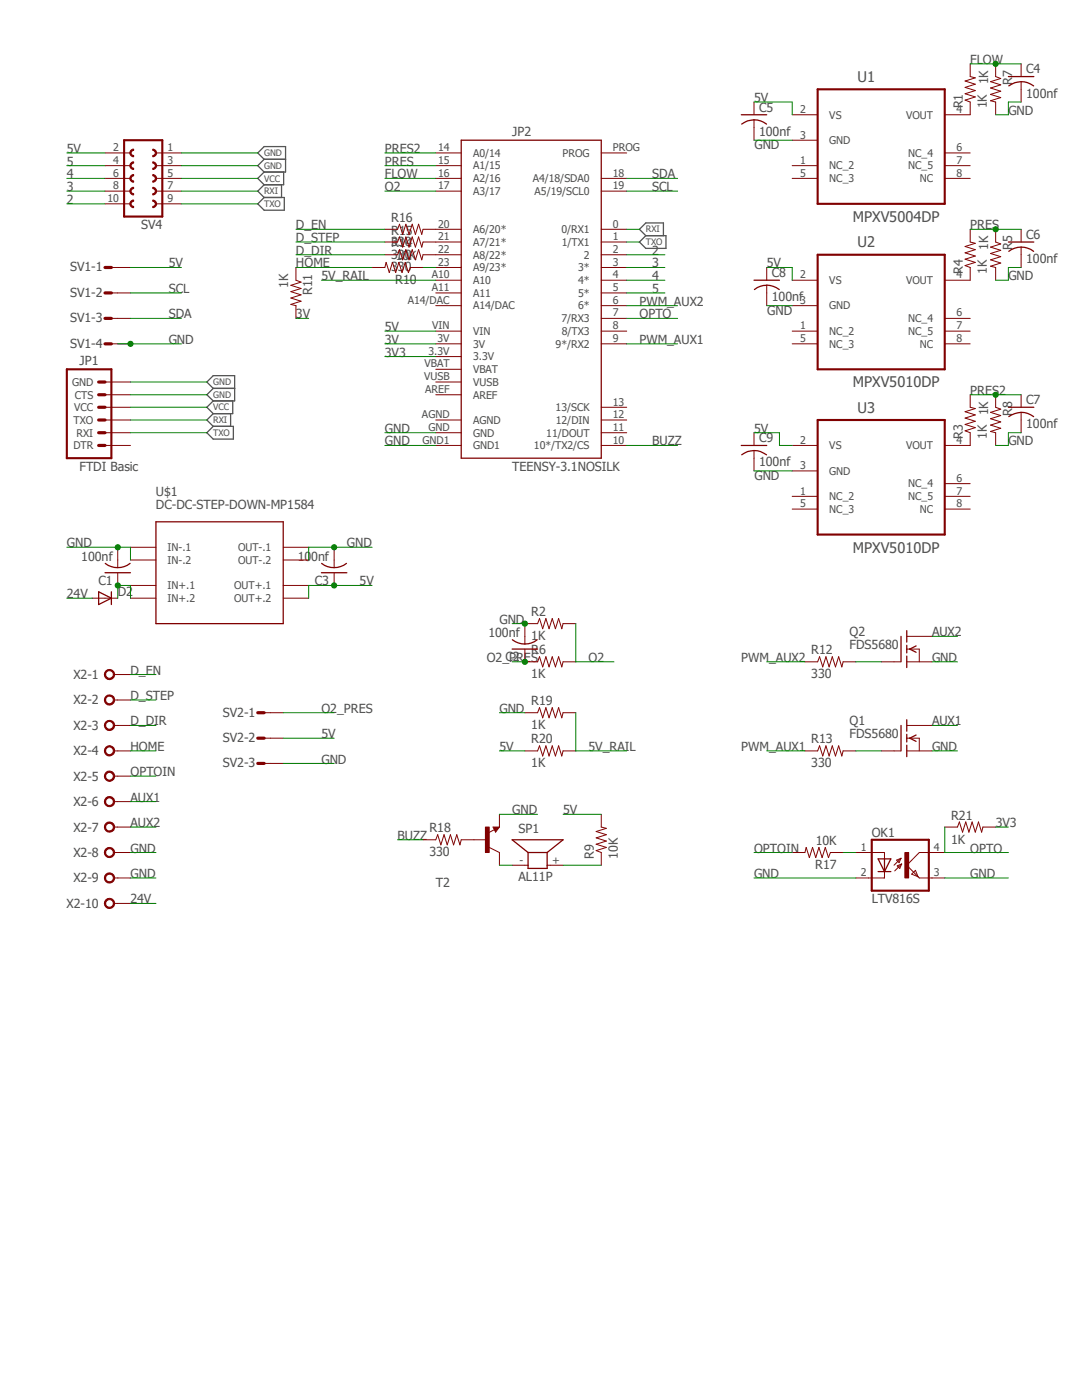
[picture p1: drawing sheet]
<svg xmlns="http://www.w3.org/2000/svg" width="216mm" height="279mm" viewBox="0 0 216 279" stroke-linecap="round" stroke-linejoin="round" font-family="sans-serif">
<path d="M12.5 8.4l199.3 173.8M211.8 8.4l-199.3 173.8" fill="none" stroke="#fff" stroke-width=".2"/>
<g fill="none" stroke="#505050" stroke-width=".25">
<path d="M52.7 31.8l-1.3 1.3 1.3 1.2M52.7 31.8h4.3M52.7 31.8l-1.3-1.3 1.3-1.2h4.3v5h-4.3M52.7 34.3l-1.3 1.3 1.3 1.3M52.7 36.9l-1.3 1.2 1.3 1.3M56.2 36.9v2.5M56.6 34.3v2.6h-3.9M51.4 40.7l1.3-1.3h4v2.6h-4zM127.6 48.3l1.3-1.3h4v2.6h-4zM128.9 47l-1.3-1.2 1.3-1.3h3.5v2.5M42.5 77.5l-1.2 1.3 1.2 1.2M42.5 77.5h4.3"/>
<path d="M42.5 77.5l-1.2-1.3 1.2-1.2h4.3v5h-4.3M41.3 86.4l1.2-1.3h4.1v2.5h-4.1zM42.5 80l-1.2 1.3 1.2 1.2M42.5 82.5l-1.2 1.3 1.2 1.3M46 82.5v2.6M46.4 80v2.5h-3.9"/>
</g>
<path d="M163.2 17.8h25.3v22.9h-25.3zM163.2 50.8h25.3v22.9h-25.3zM13.3 73.7h8.9v17.7h-8.9zM163.2 83.8h25.3v22.9h-25.3z" fill="none" stroke="#800000" stroke-width=".42"/>
<path d="M19.7 78.8h1.3M19.7 76.2h1.3M19.7 83.8h1.3M19.7 86.4h1.3M19.7 88.9h1.3M19.7 81.3h1.3" fill="none" stroke="#800000" stroke-width=".64"/>
<g fill="none" stroke="#800000" stroke-width=".2">
<path d="M193.6 12.7v2.6l1 .2-2 .7 2 .6-2 .6 2 .7-2 .6 2 .6-2 .7 1 .4v2.5h-5.1M198.7 12.7v2.6l1 .4-2 .6 2 .6-2 .7 2 .6-2 .6 2 .7-2 .6 1 .3v2.5M203.8 12.7v2.6M203.8 16.3v4.1M87 33.1h5M87 35.6h5M87 30.5h5M87 38.1h5M120 35.6h5.1M120 30.5h5.1M120 38.1h5.1M150.5 20.4v2.5"/>
<path d="M150.5 23.9v4.1M158.1 22.9h5.1M158.1 28h5.1M158.1 33.1h5.1M158.1 35.6h5.1M188.5 33.1h5.1M188.5 35.6h5.1M188.5 30.5h5.1M87 55.9h5M87 45.8h5M87 48.3h5M87 50.8h5"/>
<path d="M87 53.4h5M87 58.5h5M120 55.9h5.1M120 45.8h5.1M120 48.3h5.1M120 50.8h5.1M120 53.4h5.1M120 58.5h5.1M153 53.4v2.5M153 56.9v4.1M158.1 55.9h5.1M193.6 45.8v2.5l1 .3-2 .6 2 .6-2 .7 2 .6-2 .6 2 .7-2 .6 1 .4v2.5h-5.1"/>
<path d="M198.7 45.8v2.5l1 .4-2 .6 2 .7-2 .6 2 .6-2 .7 2 .6-2 .6 1 .3v2.5M203.8 45.8v2.5M203.8 49.3v4.1M21 78.8h5M21 76.2h5M87 78.8h5M87 76.2h5M87 61h5M87 66.1h5M87 68.6h5M87 71.2h5M87 73.7h5"/>
<path d="M120 61h5.1M120 66.1h5.1M120 68.6h5.1M120 63.5h5.1M158.1 61h5.1M158.1 66.1h5.1M158.1 68.6h5.1M188.5 66.1h5.1M188.5 68.6h5.1M188.5 63.5h5.1M193.6 78.8v2.5l1 .2-2 .7 2 .6-2 .6 2 .7-2 .6 2 .6-2 .7 1 .4v2.5h-5.1M198.7 78.8v2.5l1 .4-2 .6 2 .6-2 .7 2 .6-2 .6 2 .7-2 .6 1 .3v2.5"/>
<path d="M203.8 78.8v2.5M21 88.9h5M21 86.4h5M21 83.8h5M21 81.3h5M87 88.9h5M87 86.4h5M87 83.8h5M120 88.9h5.1M120 86.4h5.1M120 83.8h5.1M120 81.3h5.1"/>
<path d="M150.5 86.4v2.5M150.5 89.9v4.1M158.1 88.9h5.1M158.1 94h5.1M158.1 99.1h5.1M188.5 99.1h5.1M188.5 96.5h5.1M203.8 82.3v4.1M18.4 119.4h5.1M23.5 109.2v4.1M23.5 114.3v2.5M26 119.4h5.1"/>
<path d="M26 109.2h5.1M26 111.8h5.1M26 116.8h5.1M56.5 119.4h5.1M56.5 109.2h5.1M56.5 111.8h5.1M56.5 116.8h5.1M66.7 109.2v4.1M66.7 114.3v2.5M158.1 101.6h5.1M188.5 101.6h5.1M22.7 134.6h.8"/>
<path d="M102.2 172.7h3.2M109.2 172.7h3.2"/>
</g>
<g fill="none" stroke="#800000" stroke-width=".25">
<path d="M201.2 15.3h5.1M201.3 17.1a4 4 0 0 1 4.9 0M92 28h28v63.4h-28zM147.9 22.9h5.1M148 24.8a4 4 0 0 1 5 0M150.5 55.9h5M150.5 57.8a3.9 3.9 0 0 1 5 0M201.2 48.3h5.1M201.3 50.2a4 4 0 0 1 4.9 0M147.9 88.9h5.1M148 90.8a4 4 0 0 1 5 0M201.2 81.3h5.1"/>
<path d="M201.3 83.1a4 4 0 0 1 4.9 0M19.7 118.1l2.5 1.3-2.5 1.2zM21 114.3h5M21 112.4a4 4 0 0 0 5 0M22.2 118.1v2.5M31.1 104.1h25.4v20.4h-25.4zM64.1 114.3h5.1M64.2 112.4a4 4 0 0 0 4.9 0M105.4 170.1v3.2h3.8v-3.2M105.4 170.1h3.8M105.4 170.1l-3.2-2.5h10.2l-3.2 2.5"/>
</g>
<path d="M21.2 133.9a1.03 1.03 0 0 1 1.6 .2 1.03 1.03 0 0 1-.7 1.5 1.03 1.03 0 0 1-1.3-1h.3a.78 .78 0 0 1 1.1-.6 .78 .78 0 0 1 .2 1.2 .78 .78 0 0 1-1.3-.3v-.3h-.3z" fill-rule="evenodd" fill="#800000"/>
<path d="M21.2 133.9a1.03 1.03 0 0 1 1.6 .2 1.03 1.03 0 0 1-.7 1.5 1.03 1.03 0 0 1-1.3-1h.3a.78 .78 0 0 1 1.1-.6 .78 .78 0 0 1 .2 1.2 .78 .78 0 0 1-1.3-.3v-.3h-.3zM22.7 139.7h.8M23.5 134.6h2.5" fill="none" stroke="#800000" stroke-width=".2"/>
<path d="M21.2 138.9a1.03 1.03 0 0 1 1.6 .3 1.03 1.03 0 0 1-.7 1.5 1.03 1.03 0 0 1-1.3-1h.3a.78 .78 0 0 1 1.1-.7 .78 .78 0 0 1 .2 1.3 .78 .78 0 0 1-1.3-.3v-.3h-.3z" fill-rule="evenodd" fill="#800000"/>
<path d="M21.2 138.9a1.03 1.03 0 0 1 1.6 .3 1.03 1.03 0 0 1-.7 1.5 1.03 1.03 0 0 1-1.3-1h.3a.78 .78 0 0 1 1.1-.7 .78 .78 0 0 1 .2 1.3 .78 .78 0 0 1-1.3-.3v-.3h-.3zM23.5 139.7h2.5M22.7 144.8h.8" fill="none" stroke="#800000" stroke-width=".2"/>
<path d="M21.2 144a1.03 1.03 0 0 1 1.6 .3 1.03 1.03 0 0 1-.7 1.5 1.03 1.03 0 0 1-1.3-1h.3a.78 .78 0 0 1 1.1-.7 .78 .78 0 0 1 .2 1.3 .78 .78 0 0 1-1.3-.3v-.3h-.3z" fill-rule="evenodd" fill="#800000"/>
<path d="M21.2 144a1.03 1.03 0 0 1 1.6 .3 1.03 1.03 0 0 1-.7 1.5 1.03 1.03 0 0 1-1.3-1h.3a.78 .78 0 0 1 1.1-.7 .78 .78 0 0 1 .2 1.3 .78 .78 0 0 1-1.3-.3v-.3h-.3zM22.7 149.9h.8M23.5 144.8h2.5" fill="none" stroke="#800000" stroke-width=".2"/>
<path d="M21.2 149.1a1.03 1.03 0 0 1 1.6 .3 1.03 1.03 0 0 1-.7 1.5 1.03 1.03 0 0 1-1.3-1h.3a.78 .78 0 0 1 1.1-.7 .78 .78 0 0 1 .2 1.3 .78 .78 0 0 1-1.3-.3v-.3h-.3z" fill-rule="evenodd" fill="#800000"/>
<path d="M21.2 149.1a1.03 1.03 0 0 1 1.6 .3 1.03 1.03 0 0 1-.7 1.5 1.03 1.03 0 0 1-1.3-1h.3a.78 .78 0 0 1 1.1-.7 .78 .78 0 0 1 .2 1.3 .78 .78 0 0 1-1.3-.3v-.3h-.3zM22.7 154.9h.8M23.5 149.9h2.5" fill="none" stroke="#800000" stroke-width=".2"/>
<path d="M21.2 154.1a1.03 1.03 0 0 1 1.6 .3 1.03 1.03 0 0 1-.7 1.5 1.03 1.03 0 0 1-1.3-1h.3a.78 .78 0 0 1 1.1-.6 .78 .78 0 0 1 .2 1.3 .78 .78 0 0 1-1.3-.4v-.3h-.3z" fill-rule="evenodd" fill="#800000"/>
<path d="M21.2 154.1a1.03 1.03 0 0 1 1.6 .3 1.03 1.03 0 0 1-.7 1.5 1.03 1.03 0 0 1-1.3-1h.3a.78 .78 0 0 1 1.1-.6 .78 .78 0 0 1 .2 1.3 .78 .78 0 0 1-1.3-.4v-.3h-.3zM22.7 160h.8M23.5 154.9h2.5" fill="none" stroke="#800000" stroke-width=".2"/>
<path d="M21.2 159.2a1.03 1.03 0 0 1 1.6 .3 1.03 1.03 0 0 1-.7 1.5 1.03 1.03 0 0 1-1.3-1h.3a.78 .78 0 0 1 1.1-.6 .78 .78 0 0 1 .2 1.2 .78 .78 0 0 1-1.3-.3v-.3h-.3z" fill-rule="evenodd" fill="#800000"/>
<path d="M21.2 159.2a1.03 1.03 0 0 1 1.6 .3 1.03 1.03 0 0 1-.7 1.5 1.03 1.03 0 0 1-1.3-1h.3a.78 .78 0 0 1 1.1-.6 .78 .78 0 0 1 .2 1.2 .78 .78 0 0 1-1.3-.3v-.3h-.3zM23.5 160h2.5M22.7 165.1h.8" fill="none" stroke="#800000" stroke-width=".2"/>
<path d="M21.2 164.3a1.03 1.03 0 0 1 1.6 .3 1.03 1.03 0 0 1-.7 1.5 1.03 1.03 0 0 1-1.3-1h.3a.78 .78 0 0 1 1.1-.7 .78 .78 0 0 1 .2 1.3 .78 .78 0 0 1-1.3-.3v-.3h-.3z" fill-rule="evenodd" fill="#800000"/>
<path d="M21.2 164.3a1.03 1.03 0 0 1 1.6 .3 1.03 1.03 0 0 1-.7 1.5 1.03 1.03 0 0 1-1.3-1h.3a.78 .78 0 0 1 1.1-.7 .78 .78 0 0 1 .2 1.3 .78 .78 0 0 1-1.3-.3v-.3h-.3zM22.7 170.1h.8M23.5 165.1h2.5" fill="none" stroke="#800000" stroke-width=".2"/>
<path d="M21.2 169.4a1.03 1.03 0 0 1 1.6 .3 1.03 1.03 0 0 1-.7 1.4 1.03 1.03 0 0 1-1.3-1h.3a.78 .78 0 0 1 1.1-.6 .78 .78 0 0 1 .2 1.3 .78 .78 0 0 1-1.3-.3v-.4h-.3z" fill-rule="evenodd" fill="#800000"/>
<path d="M21.2 169.4a1.03 1.03 0 0 1 1.6 .3 1.03 1.03 0 0 1-.7 1.4 1.03 1.03 0 0 1-1.3-1h.3a.78 .78 0 0 1 1.1-.6 .78 .78 0 0 1 .2 1.3 .78 .78 0 0 1-1.3-.3v-.4h-.3zM22.7 175.2h.8M23.5 170.1h2.5" fill="none" stroke="#800000" stroke-width=".2"/>
<path d="M21.2 174.5a1.03 1.03 0 0 1 1.6 .2 1.03 1.03 0 0 1-.7 1.5 1.03 1.03 0 0 1-1.3-1h.3a.78 .78 0 0 1 1.1-.6 .78 .78 0 0 1 .2 1.3 .78 .78 0 0 1-1.3-.3v-.4h-.3z" fill-rule="evenodd" fill="#800000"/>
<path d="M21.2 174.5a1.03 1.03 0 0 1 1.6 .2 1.03 1.03 0 0 1-.7 1.5 1.03 1.03 0 0 1-1.3-1h.3a.78 .78 0 0 1 1.1-.6 .78 .78 0 0 1 .2 1.3 .78 .78 0 0 1-1.3-.3v-.4h-.3zM23.5 175.2h2.5M22.7 180.3h.8" fill="none" stroke="#800000" stroke-width=".2"/>
<path d="M21.2 179.5a1.03 1.03 0 0 1 1.6 .3 1.03 1.03 0 0 1-.7 1.5 1.03 1.03 0 0 1-1.3-1h.3a.78 .78 0 0 1 1.1-.6 .78 .78 0 0 1 .2 1.3 .78 .78 0 0 1-1.3-.4v-.3h-.3z" fill-rule="evenodd" fill="#800000"/>
<path d="M175.9 149.9h3.8M180.9 149.9h5.1M180.9 147.3h2.5v2.6M180.9 144.8h5.1M21.2 179.5a1.03 1.03 0 0 1 1.6 .3 1.03 1.03 0 0 1-.7 1.5 1.03 1.03 0 0 1-1.3-1h.3a.78 .78 0 0 1 1.1-.6 .78 .78 0 0 1 .2 1.3 .78 .78 0 0 1-1.3-.4v-.3h-.3zM97.6 169.1l2.1 1M98.4 165.1h1.3l-.8 1zM98.7 165.6l-1.2 .6M120 162.5v2.6l1 .2-2 .6 2 .7-2 .6 2 .7-2 .6 2 .6-2 .7 1 .3v2.6M23.5 180.3h2.5" fill="none" stroke="#800000" stroke-width=".2"/>
<path d="M179.8 144.8v5.1M180.9 143.6v2.3M180.9 146.6v1.5M180.9 148.7v2.3M182.8 146.7l-1.3 .6 1.3 .7M98.6 165.2h.8l-.5 .6-.3-.5h.4l-.1 .3" fill="none" stroke="#800000" stroke-width=".25"/>
<path d="M96.9 165.1h.7v5h-.7z" fill-rule="evenodd" fill="#800000"/>
<g fill="none" stroke="#800000" stroke-width=".2">
<path d="M22.2 53.4h3.8M22.2 58.5h3.8M59.1 53.4v2.5l1 .4-2.1 .6 2.1 .7-2.1 .6 2.1 .6-2.1 .7 2.1 .6-2.1 .6 1.1 .3v2.5M74.3 53.4h2.5l.2-1 .7 2 .6-2 .7 2 .6-2 .6 2 .7-2 .6 2 .4-1h2.5M76.8 50.8h2.5l.4-1 .6 2.1 .7-2.1 .6 2.1 .7-2.1 .6 2.1 .6-2.1 .7 2.1 .2-1.1h2.6M76.8 48.3h2.5l.4-1 .6 2 .7-2 .6 2 .7-2 .6 2 .6-2 .7 2 .2-1h2.6M76.8 45.8h2.5l.4-1.1 .6 2.1 .7-2.1 .6 2.1 .7-2.1 .6 2.1 .6-2.1 .7 2.1 .2-1h2.6M22.2 63.5h3.8M22.2 68.6h3.8M160.6 132.1h2.6l.3-1 .7 2 .6-2 .6 2 .7-2 .6 2 .6-2 .7 2 .2-1h2.6M175.9 132.1h3.8M180.9 132.1h5.1"/>
<path d="M180.9 129.5h2.5v2.6M180.9 127h5.1M160.6 149.9h2.6l.3-1.1 .7 2.1 .6-2.1 .6 2.1 .7-2.1 .6 2.1 .6-2.1 .7 2.1 .2-1h2.6M94.6 167.6h2.5M96.9 165.1h.7v5h-.7zM99.7 162.5v2.6M99.7 170.1v2.6M173.3 170.1h3.2v1.3M176.5 173.9v1.3h-3.2M178.9 171.7l.9-.4-.4 .9zM179 172.8l.9-.4-.4 .9zM179.8 171.3l-1.4 1.4"/>
<path d="M179.9 172.4l-1.4 1.4M181.9 174.5l.8-.8 .5 1.3zM183.2 175l.2 .2h2.6M186 170.1h-2.6l-2.5 2.6 2.3 2.3"/>
</g>
<path d="M179.8 127v5.1M180.9 125.9v2.2M180.9 128.8v1.5M180.9 130.9v2.3M182.8 128.9l-1.3 .6 1.3 .7M175.2 171.4h2.6l-1.3 2.5zM175.2 173.9h2.6M176.5 171.4v2.5" fill="none" stroke="#800000" stroke-width=".25"/>
<path d="M21 53.4h1.2M21 58.5h1.2M21 63.5h1.2M21 68.6h1.2" fill="none" stroke="#800000" stroke-width=".64"/>
<path d="M173.9 167.6h11.4v10.2h-11.4z" fill="none" stroke="#800000" stroke-width=".42"/>
<path d="M180.6 170.1h.7v5.1h-.7z" fill-rule="evenodd" fill="#800000"/>
<g fill="none" stroke="#800000" stroke-width=".2">
<path d="M104.7 129.5v2.6h2.6l.4-1 .6 2 .6-2 .7 2 .6-2 .6 2 .7-2 .6 2 .3-1h2.5M114.9 124.5h-2.5l-.3 1-.6-2.1-.7 2.1-.6-2.1-.6 2.1-.7-2.1-.6 2.1-.6-2.1-.4 1.1h-2.6v4M52.7 142.2h3.8M52.7 147.3h3.8M52.7 152.4h3.8M104.7 142.2h2.6l.4-1 .6 2.1 .6-2.1 .7 2.1 .6-2.1 .6 2.1 .7-2.1 .6 2.1 .3-1.1h2.5M104.7 149.9h2.6l.4-1.1 .6 2.1 .6-2.1 .7 2.1 .6-2.1 .6 2.1 .7-2.1 .6 2.1 .3-1h2.5M84.4 167.6h2.6l.3-1 .7 2 .6-2 .6 2 .7-2 .6 2 .6-2 .7 2 .2-1h2.6M158.1 170.1h2.5l.3-1 .6 2.1 .6-2.1 .7 2.1 .6-2.1 .6 2.1 .7-2.1 .6 2.1 .4-1.1h2.5M170.8 170.1h2.5M170.8 175.2h2.5M180.6 170.1h.7v5.1h-.7z"/>
<path d="M186 170.1h2.5M186 175.2h2.5M188.5 165.1h2.6l.3-1.1 .7 2.1 .6-2.1 .6 2.1 .7-2.1 .6 2.1 .6-2.1 .7 2.1 .2-1h2.6"/>
</g>
<path d="M51.4 142.2h1.3M51.4 147.3h1.3M51.4 152.4h1.3" fill="none" stroke="#800000" stroke-width=".64"/>
<path d="M102.2 129.5h5.1M102.2 127.7a4 4 0 0 0 5 0" fill="none" stroke="#800000" stroke-width=".25"/>
<path d="M24.8 28h7.6" fill="none" stroke="#800000" stroke-width=".42"/>
<path d="M30.5 34.8a.76 .76 0 0 1 .8 .8 .76 .76 0 0 1-.8 .8v-.3a.51 .51 0 0 0 .5-.5 .51 .51 0 0 0-.5-.5z" fill-rule="evenodd" fill="#800000"/>
<path d="M30.5 34.8a.76 .76 0 0 1 .8 .8 .76 .76 0 0 1-.8 .8v-.3a.51 .51 0 0 0 .5-.5 .51 .51 0 0 0-.5-.5z" fill="none" stroke="#800000" stroke-width=".2"/>
<path d="M30.5 32.3a.76 .76 0 0 1 .8 .8 .76 .76 0 0 1-.8 .7v-.2a.51 .51 0 0 0 .5-.5 .51 .51 0 0 0-.5-.5z" fill-rule="evenodd" fill="#800000"/>
<path d="M30.5 32.3a.76 .76 0 0 1 .8 .8 .76 .76 0 0 1-.8 .7v-.2a.51 .51 0 0 0 .5-.5 .51 .51 0 0 0-.5-.5z" fill="none" stroke="#800000" stroke-width=".2"/>
<path d="M30.5 29.8a.76 .76 0 0 1 .8 .7 .76 .76 0 0 1-.8 .8v-.3a.51 .51 0 0 0 .5-.5 .51 .51 0 0 0-.5-.5z" fill-rule="evenodd" fill="#800000"/>
<path d="M30.5 29.8a.76 .76 0 0 1 .8 .7 .76 .76 0 0 1-.8 .8v-.3a.51 .51 0 0 0 .5-.5 .51 .51 0 0 0-.5-.5z" fill="none" stroke="#800000" stroke-width=".2"/>
<path d="M26 35.2l.5-.4h.2v.3a.51 .51 0 0 0-.6 .5 .51 .51 0 0 0 .6 .5v.3a.76 .76 0 0 1-.7-1.2z" fill-rule="evenodd" fill="#800000"/>
<path d="M26 35.2l.5-.4h.2v.3a.51 .51 0 0 0-.6 .5 .51 .51 0 0 0 .6 .5v.3a.76 .76 0 0 1-.7-1.2z" fill="none" stroke="#800000" stroke-width=".2"/>
<path d="M26 32.6l.5-.3h.2v.3a.51 .51 0 0 0-.6 .5 .51 .51 0 0 0 .6 .5v.2a.76 .76 0 0 1-.7-1.2z" fill-rule="evenodd" fill="#800000"/>
<path d="M26 32.6l.5-.3h.2v.3a.51 .51 0 0 0-.6 .5 .51 .51 0 0 0 .6 .5v.2a.76 .76 0 0 1-.7-1.2z" fill="none" stroke="#800000" stroke-width=".2"/>
<path d="M26 30.1l.5-.3h.2v.2a.51 .51 0 0 0-.5 .5 .51 .51 0 0 0 .5 .5v.3a.76 .76 0 0 1-.7-1.2z" fill-rule="evenodd" fill="#800000"/>
<path d="M26 30.1l.5-.3h.2v.2a.51 .51 0 0 0-.5 .5 .51 .51 0 0 0 .5 .5v.3a.76 .76 0 0 1-.7-1.2z" fill="none" stroke="#800000" stroke-width=".2"/>
<path d="M24.8 28v15.2h7.6v-15.2" fill="none" stroke="#800000" stroke-width=".42"/>
<path d="M30.5 39.9a.76 .76 0 0 1 .8 .8 .76 .76 0 0 1-.8 .7v-.2a.51 .51 0 0 0 .5-.5 .51 .51 0 0 0-.5-.5z" fill-rule="evenodd" fill="#800000"/>
<path d="M30.5 39.9a.76 .76 0 0 1 .8 .8 .76 .76 0 0 1-.8 .7v-.2a.51 .51 0 0 0 .5-.5 .51 .51 0 0 0-.5-.5z" fill="none" stroke="#800000" stroke-width=".2"/>
<path d="M30.5 37.4a.76 .76 0 0 1 .8 .7 .76 .76 0 0 1-.8 .8v-.2a.51 .51 0 0 0 .5-.6 .51 .51 0 0 0-.5-.5z" fill-rule="evenodd" fill="#800000"/>
<path d="M30.5 37.4a.76 .76 0 0 1 .8 .7 .76 .76 0 0 1-.8 .8v-.2a.51 .51 0 0 0 .5-.6 .51 .51 0 0 0-.5-.5z" fill="none" stroke="#800000" stroke-width=".2"/>
<path d="M26 40.3l.5-.4h.2v.3a.51 .51 0 0 0-.6 .5 .51 .51 0 0 0 .6 .5v.2a.76 .76 0 0 1-.7-1.1z" fill-rule="evenodd" fill="#800000"/>
<path d="M26 40.3l.5-.4h.2v.3a.51 .51 0 0 0-.6 .5 .51 .51 0 0 0 .6 .5v.2a.76 .76 0 0 1-.7-1.1z" fill="none" stroke="#800000" stroke-width=".2"/>
<path d="M26 37.7l.5-.3h.2v.2a.51 .51 0 0 0-.6 .5 .51 .51 0 0 0 .6 .6v.2a.76 .76 0 0 1-.7-1.2z" fill-rule="evenodd" fill="#800000"/>
<path d="M21 30.5h5M21 33.1h5M21 35.6h5M21 38.1h5M26 37.7l.5-.3h.2v.2a.51 .51 0 0 0-.6 .5 .51 .51 0 0 0 .6 .6v.2a.76 .76 0 0 1-.7-1.2zM31.1 30.5h5.1M31.1 33.1h5.1M31.1 35.6h5.1M31.1 38.1h5.1M21 40.7h5M31.1 40.7h5.1" fill="none" stroke="#800000" stroke-width=".2"/>
<path d="M26 78.8h15.3M26 76.2h15.3M13.3 109.2h12.7v2.6" fill="none" stroke="#008000" stroke-width=".2"/>
<circle cx="23.5" cy="109.2" r=".51" fill="#008000"/>
<g fill="none" stroke="#008000" stroke-width=".2">
<path d="M74.3 109.2h-12.7v2.6"/>
<circle cx="23.5" cy="109.2" r=".51"/>
</g>
<circle cx="66.7" cy="109.2" r=".51" fill="#008000"/>
<g fill="none" stroke="#008000" stroke-width=".2">
<path d="M150.5 28h7.6M203.8 20.4h-2.6v2.5h-2.5M203.8 53.4h-2.6v2.5h-2.5M23.5 68.6h12.7M153 61h5.1M76.8 86.4h10.2M76.8 88.9h10.2M150.5 94h7.6M203.8 86.4h-2.6v2.5h-2.5M186 132.1h5.1M186 149.9h5.1M26 175.2h5.1"/>
<path d="M26 170.1h5.1M99.7 162.5h7.6"/>
<circle cx="66.7" cy="109.2" r=".51"/>
</g>
<circle cx="26" cy="68.6" r=".51" fill="#008000"/>
<g fill="none" stroke="#008000" stroke-width=".2">
<path d="M102.2 124.5h2.5M56.5 152.4h10.2M99.7 142.2h5M150.5 175.2h20.3M188.5 175.2h12.7"/>
<circle cx="26" cy="68.6" r=".51"/>
</g>
<circle cx="104.7" cy="124.5" r=".51" fill="#008000"/>
<g fill="none" stroke="#008000" stroke-width=".2">
<path d="M36.2 33.1h15.2M36.2 30.5h15.2M36.2 35.6h15.2M36.2 38.1h15.2M36.2 40.7h15.2M59.1 48.3h17.7M59.1 45.8h17.7M59.1 50.8h17.7M59.1 53.4h15.2M125.1 48.3h2.5M125.1 45.8h2.5M26 86.4h15.3"/>
<path d="M26 81.3h15.3M26 83.8h15.3M13.3 119.4h5.1M23.5 119.4v-2.6h2.5v2.6M26 134.6h5.1M26 139.7h5.1M26 144.8h5.1M26 149.9h5.1M26 160h5.1M186 144.8h5.1M26 180.3h5.1"/>
<circle cx="104.7" cy="124.5" r=".51"/>
</g>
<circle cx="23.5" cy="116.8" r=".51" fill="#008000"/>
<g fill="none" stroke="#008000" stroke-width=".2">
<path d="M74.3 116.8h-12.7v2.6"/>
<circle cx="23.5" cy="116.8" r=".51"/>
</g>
<circle cx="66.7" cy="116.8" r=".51" fill="#008000"/>
<g fill="none" stroke="#008000" stroke-width=".2">
<path d="M193.6 12.7h10.2M13.3 30.5h7.7M150.5 20.4h7.6v2.5M26 53.4h10.2M153 53.4h5.1v2.5M76.8 66.1h10.2M150.5 86.4h5v2.5h2.6M56.5 147.3h10.2M99.7 149.9h5M112.4 162.5h7.6"/>
<circle cx="66.7" cy="116.8" r=".51"/>
</g>
<circle cx="198.7" cy="12.7" r=".51" fill="#008000"/>
<g fill="none" stroke="#008000" stroke-width=".2">
<path d="M76.8 35.6h10.2M193.6 45.8h10.2"/>
<circle cx="198.7" cy="12.7" r=".51"/>
</g>
<circle cx="198.7" cy="45.8" r=".51" fill="#008000"/>
<g fill="none" stroke="#008000" stroke-width=".2">
<path d="M76.8 33.1h10.2M193.6 78.8h10.2"/>
<circle cx="198.7" cy="45.8" r=".51"/>
</g>
<circle cx="198.7" cy="78.8" r=".51" fill="#008000"/>
<g fill="none" stroke="#008000" stroke-width=".2">
<path d="M76.8 30.5h10.2M76.8 38.1h10.2M125.1 38.1h10.1M125.1 35.6h10.1M26 58.5h10.2M64.1 55.9h22.9M84.4 53.4h2.6M26 63.5h10.2M59.1 63.5h2.5M76.8 68.6h10.2M76.8 71.2h10.2M125.1 63.5h10.1"/>
<path d="M125.1 68.6h10.1M125.1 61h10.1M125.1 88.9h10.1M102.2 132.1h2.5M114.9 124.5v7.6h7.6M153 132.1h7.6M170.8 132.1h5.1M186 127h5.1M26 154.9h5.1M114.9 142.2v7.7h10.2M153 149.9h7.6M170.8 149.9h5.1"/>
<path d="M26 165.1h5.1M79.3 167.6h5.1M99.7 172.7h2.5M112.4 172.7h7.6M150.5 170.1h7.6M168.2 170.1h2.6M188.5 165.1v5h12.7M198.7 165.1h2.5"/>
<circle cx="198.7" cy="78.8" r=".51"/>
</g>
<circle cx="104.7" cy="132.1" r=".51" fill="#008000"/>
<g fill="none" stroke="#008000" stroke-width=".2">
<path d="M13.3 38.1h7.7M13.3 35.6h7.7M13.3 33.1h7.7M13.3 40.7h7.7M125.1 50.8h7.6M125.1 53.4h7.6M125.1 55.9h7.6M125.1 58.5h7.6M56.5 142.2h10.2"/>
<circle cx="104.7" cy="132.1" r=".51"/>
</g>
<g font-size="2.9" fill="#505050">
<text x="171.1" y="16.3">U1</text>
<text x="170.2" y="44.3">MPXV5004DP</text>
<text x="171.1" y="49.4">U2</text>
<text x="170.2" y="77.3">MPXV5010DP</text>
<text x="171.1" y="82.3">U3</text>
<text x="170.2" y="110.3">MPXV5010DP</text>
</g>
<g font-size="2.5" fill="#505050">
<text x="193.6" y="12.7">FLOW</text>
<text x="197.1" y="16.9" transform="rotate(-90 197.1 16.9)">1K</text>
<text x="202" y="16.9" transform="rotate(-90 202 16.9)">R7</text>
<text x="204.8" y="14.6">C4</text>
<text x="150.5" y="20.4">5V</text>
<text x="151.5" y="22.3">C5</text>
<text x="192.1" y="21.6" transform="rotate(-90 192.1 21.6)">R1</text>
<text x="196.9" y="21.6" transform="rotate(-90 196.9 21.6)">1K</text>
<text x="201.2" y="22.9">GND</text>
<text x="204.8" y="19.5">100nf</text>
<text x="102.2" y="27.2">JP2</text>
<text x="150.5" y="29.8">GND</text>
<text x="151.5" y="27.1">100nf</text>
<text x="13.3" y="30.5">5V</text>
<text x="13.3" y="35.6">4</text>
<text x="13.3" y="33.1">5</text>
<text x="76.8" y="35.6">FLOW</text>
<text x="76.8" y="33.1">PRES</text>
<text x="76.8" y="30.5">PRES2</text>
<text x="130.1" y="35.6">SDA</text>
<text x="13.3" y="40.7">2</text>
<text x="13.3" y="38.1">3</text>
<text x="76.8" y="38.1">O2</text>
<text x="130.1" y="38.1">SCL</text>
<text x="28.2" y="45.8">SV4</text>
<text x="59.1" y="45.8">D_EN</text>
<text x="78.1" y="46.8">R15</text>
<text x="78.1" y="44.3">R16</text>
<text x="193.6" y="45.8">PRES</text>
<text x="204.8" y="47.7">C6</text>
<text x="33.7" y="53.4">5V</text>
<text x="59.1" y="48.3">D_STEP</text>
<text x="59.1" y="50.8">D_DIR</text>
<text x="59.1" y="53.4">HOME</text>
<text x="78.1" y="51.6">330</text>
<text x="78.1" y="49.1">330</text>
<text x="78.1" y="49.4">R14</text>
<text x="79" y="51.9">10K</text>
<text x="130.1" y="50.8">2</text>
<text x="130.1" y="53.4">3</text>
<text x="153" y="53.4">5V</text>
<text x="197.1" y="49.9" transform="rotate(-90 197.1 49.9)">1K</text>
<text x="202" y="50" transform="rotate(-90 202 50)">R5</text>
<text x="204.8" y="52.5">100nf</text>
<text x="14" y="54.1">SV1-1</text>
<text x="14" y="59.2">SV1-2</text>
<text x="33.7" y="58.5">SCL</text>
<text x="57.5" y="57.5" transform="rotate(-90 57.5 57.5)">1K</text>
<text x="62.3" y="58.9" transform="rotate(-90 62.3 58.9)">R11</text>
<text x="64.1" y="55.9">5V_RAIL</text>
<text x="78.1" y="54.1">330</text>
<text x="78.9" y="56.6">R10</text>
<text x="130.1" y="55.9">4</text>
<text x="130.1" y="58.5">5</text>
<text x="154" y="55.3">C8</text>
<text x="192.1" y="54.7" transform="rotate(-90 192.1 54.7)">R4</text>
<text x="196.9" y="54.7" transform="rotate(-90 196.9 54.7)">1K</text>
<text x="201.2" y="55.9">GND</text>
<text x="14" y="64.3">SV1-3</text>
<text x="33.7" y="63.5">SDA</text>
<text x="59.1" y="63.5">3V</text>
<text x="127.6" y="63.5">OPTO</text>
<text x="127.6" y="61">PWM_AUX2</text>
<text x="153.1" y="62.8">GND</text>
<text x="154" y="60.1">100nf</text>
<text x="14" y="69.4">SV1-4</text>
<text x="33.7" y="68.6">GND</text>
<text x="76.8" y="66.1">5V</text>
<text x="76.8" y="68.6">3V</text>
<text x="76.8" y="71.2">3V3</text>
<text x="127.6" y="68.6">PWM_AUX1</text>
<text x="15.9" y="72.9">JP1</text>
<text x="193.6" y="78.8">PRES2</text>
<text x="197.1" y="82.9" transform="rotate(-90 197.1 82.9)">1K</text>
<text x="202" y="83" transform="rotate(-90 202 83)">R8</text>
<text x="204.8" y="80.7">C7</text>
<text x="76.8" y="86.4">GND</text>
<text x="76.8" y="88.9">GND</text>
<text x="130.1" y="88.9">BUZZ</text>
<text x="150.5" y="86.4">5V</text>
<text x="151.5" y="88.3">C9</text>
<text x="192.1" y="87.6" transform="rotate(-90 192.1 87.6)">R3</text>
<text x="196.9" y="87.6" transform="rotate(-90 196.9 87.6)">1K</text>
<text x="201.2" y="88.9">GND</text>
<text x="204.8" y="85.5">100nf</text>
<text x="15.9" y="94">FTDI Basic</text>
<text x="102.2" y="94">TEENSY-3.1NOSILK</text>
<text x="150.5" y="95.8">GND</text>
<text x="151.5" y="93.1">100nf</text>
<text x="31.1" y="101.6">DC-DC-STEP-DOWN-MP1584</text>
<text x="31.1" y="99.1">U$1</text>
<text x="13.3" y="109.2">GND</text>
<text x="16.2" y="111.9">100nf</text>
<text x="59.4" y="111.9">100nf</text>
<text x="69.2" y="109.2">GND</text>
<text x="13.3" y="119.4">24V</text>
<text x="19.6" y="116.7">C1</text>
<text x="23.5" y="118.9">D2</text>
<text x="62.8" y="116.7">C3</text>
<text x="71.8" y="116.8">5V</text>
<text x="99.7" y="124.5">GND</text>
<text x="106" y="123">R2</text>
<text x="97.5" y="127.1">100nf</text>
<text x="100.9" y="132">C2</text>
<text x="106" y="127.8">1K</text>
<text x="106" y="130.6">R6</text>
<text x="161.9" y="130.6">R12</text>
<text x="169.5" y="129.5">FDS5680</text>
<text x="169.5" y="127">Q2</text>
<text x="186" y="127">AUX2</text>
<text x="14.6" y="135.5">X2-1</text>
<text x="26" y="134.6">D_EN</text>
<text x="97.1" y="132.1">O2_PRES</text>
<text x="106" y="135.4">1K</text>
<text x="117.4" y="132.1">O2</text>
<text x="147.9" y="132.1">PWM_AUX2</text>
<text x="161.9" y="135.4">330</text>
<text x="186" y="132.1">GND</text>
<text x="14.6" y="140.6">X2-2</text>
<text x="26" y="139.7">D_STEP</text>
<text x="44.5" y="143">SV2-1</text>
<text x="64.1" y="142.2">O2_PRES</text>
<text x="99.7" y="142.2">GND</text>
<text x="106" y="140.7">R19</text>
<text x="14.6" y="145.7">X2-3</text>
<text x="26" y="144.8">D_DIR</text>
<text x="26" y="149.9">HOME</text>
<text x="44.5" y="148.1">SV2-2</text>
<text x="64.1" y="147.3">5V</text>
<text x="99.7" y="149.9">5V</text>
<text x="106" y="145.5">1K</text>
<text x="106" y="148.3">R20</text>
<text x="117.4" y="149.9">5V_RAIL</text>
<text x="147.9" y="149.9">PWM_AUX1</text>
<text x="161.9" y="148.3">R13</text>
<text x="169.5" y="147.3">FDS5680</text>
<text x="169.5" y="144.8">Q1</text>
<text x="186" y="149.9">GND</text>
<text x="186" y="144.8">AUX1</text>
<text x="14.6" y="150.8">X2-4</text>
<text x="14.6" y="155.8">X2-5</text>
<text x="26" y="154.9">OPTOIN</text>
<text x="44.5" y="153.2">SV2-3</text>
<text x="64.1" y="152.4">GND</text>
<text x="106" y="153.2">1K</text>
<text x="161.9" y="153.2">330</text>
<text x="14.6" y="160.9">X2-6</text>
<text x="26" y="160">AUX1</text>
<text x="14.6" y="165.9">X2-7</text>
<text x="26" y="165.1">AUX2</text>
<text x="79.3" y="167.6">BUZZ</text>
<text x="85.7" y="166.1">R18</text>
<text x="102.2" y="162.5">GND</text>
<text x="103.5" y="166.3">SP1</text>
<text x="112.4" y="162.5">5V</text>
<text x="174" y="167">OK1</text>
<text x="189.8" y="163.6">R21</text>
<text x="198.7" y="165.1">3V3</text>
<text x="14.6" y="171">X2-8</text>
<text x="26" y="170.1">GND</text>
<text x="85.7" y="170.9">330</text>
<text x="118.5" y="171.4" transform="rotate(-90 118.5 171.4)">R9</text>
<text x="123.3" y="171.4" transform="rotate(-90 123.3 171.4)">10K</text>
<text x="150.5" y="170.1">OPTOIN</text>
<text x="162.7" y="173.4">R17</text>
<text x="162.8" y="168.6">10K</text>
<text x="189.8" y="168.4">1K</text>
<text x="193.6" y="170.1">OPTO</text>
<text x="14.6" y="176.1">X2-9</text>
<text x="26" y="175.2">GND</text>
<text x="87" y="177">T2</text>
<text x="103.5" y="175.9">AL11P</text>
<text x="150.5" y="175.2">GND</text>
<text x="193.6" y="175.2">GND</text>
<text x="13.3" y="181.2">X2-10</text>
<text x="26" y="180.3">24V</text>
<text x="174" y="180.3">LTV816S</text>
</g>
<g font-size="2.1" fill="#505050">
<text x="159.7" y="22.6">2</text>
<text x="165.5" y="23.7">VS</text>
<text x="180.8" y="23.7">VOUT</text>
<text x="190.9" y="22.6">4</text>
<text x="159.7" y="27.6">3</text>
<text x="165.5" y="28.7">GND</text>
<text x="22.6" y="30.2">2</text>
<text x="22.6" y="32.7">4</text>
<text x="22.6" y="35.3">6</text>
<text x="33.4" y="30.2">1</text>
<text x="33.4" y="32.7">3</text>
<text x="33.4" y="35.3">5</text>
<text x="87.4" y="30.2">14</text>
<text x="87.4" y="32.7">15</text>
<text x="87.4" y="35.3">16</text>
<text x="94.4" y="31.3">A0/14</text>
<text x="94.4" y="33.8">A1/15</text>
<text x="112.3" y="31.3">PROG</text>
<text x="122.3" y="35.3">18</text>
<text x="122.3" y="30.2">PROG</text>
<text x="159.7" y="32.7">1</text>
<text x="159.7" y="35.3">5</text>
<text x="165.5" y="33.8">NC_2</text>
<text x="181.2" y="31.3">NC_4</text>
<text x="181.2" y="33.8">NC_5</text>
<text x="190.9" y="30.2">6</text>
<text x="190.9" y="32.7">7</text>
<text x="190.9" y="35.3">8</text>
<text x="21.4" y="40.3">10</text>
<text x="22.6" y="37.8">8</text>
<text x="33.4" y="37.8">7</text>
<text x="33.4" y="40.3">9</text>
<text x="87.4" y="37.8">17</text>
<text x="94.4" y="36.4">A2/16</text>
<text x="94.4" y="38.9">A3/17</text>
<text x="106.3" y="36.4">A4/18/SDA0</text>
<text x="106.7" y="38.9">A5/19/SCL0</text>
<text x="122.3" y="37.8">19</text>
<text x="165.5" y="36.4">NC_3</text>
<text x="183.5" y="36.4">NC</text>
<text x="87.4" y="45.4">20</text>
<text x="87.4" y="48">21</text>
<text x="94.4" y="46.5">A6/20*</text>
<text x="112" y="46.5">0/RX1</text>
<text x="122.3" y="45.4">0</text>
<text x="122.3" y="48">1</text>
<text x="87.4" y="50.5">22</text>
<text x="87.4" y="53">23</text>
<text x="94.4" y="49.1">A7/21*</text>
<text x="94.4" y="51.6">A8/22*</text>
<text x="112.1" y="49.1">1/TX1</text>
<text x="116.5" y="51.6">2</text>
<text x="122.3" y="50.5">2</text>
<text x="122.3" y="53">3</text>
<text x="86.1" y="55.5">A10</text>
<text x="86.1" y="58.1">A11</text>
<text x="94.4" y="54.1">A9/23*</text>
<text x="94.4" y="56.7">A10</text>
<text x="94.4" y="59.2">A11</text>
<text x="115.4" y="54.1">3*</text>
<text x="115.4" y="56.7">4*</text>
<text x="115.4" y="59.2">5*</text>
<text x="122.3" y="55.5">4</text>
<text x="122.3" y="58.1">5</text>
<text x="159.7" y="55.5">2</text>
<text x="165.5" y="56.7">VS</text>
<text x="180.8" y="56.7">VOUT</text>
<text x="190.9" y="55.5">4</text>
<text x="81.4" y="60.6">A14/DAC</text>
<text x="86.2" y="65.7">VIN</text>
<text x="94.4" y="61.8">A14/DAC</text>
<text x="112" y="64.3">7/RX3</text>
<text x="115.4" y="61.8">6*</text>
<text x="122.3" y="60.6">6</text>
<text x="122.3" y="63.2">7</text>
<text x="122.3" y="65.7">8</text>
<text x="159.7" y="60.6">3</text>
<text x="159.7" y="65.7">1</text>
<text x="165.5" y="61.8">GND</text>
<text x="181.2" y="64.3">NC_4</text>
<text x="190.9" y="63.2">6</text>
<text x="190.9" y="65.7">7</text>
<text x="85.5" y="70.8">3.3V</text>
<text x="87.3" y="68.2">3V</text>
<text x="94.4" y="71.9">3.3V</text>
<text x="94.4" y="69.4">3V</text>
<text x="94.4" y="66.8">VIN</text>
<text x="110.9" y="69.4">9*/RX2</text>
<text x="112.1" y="66.8">8/TX3</text>
<text x="122.3" y="68.2">9</text>
<text x="159.7" y="68.2">5</text>
<text x="165.5" y="66.8">NC_2</text>
<text x="165.5" y="69.4">NC_3</text>
<text x="181.2" y="66.8">NC_5</text>
<text x="183.5" y="69.4">NC</text>
<text x="190.9" y="68.2">8</text>
<text x="14.4" y="77">GND</text>
<text x="84.6" y="75.9">VUSB</text>
<text x="84.7" y="73.3">VBAT</text>
<text x="94.4" y="74.5">VBAT</text>
<text x="94.4" y="77">VUSB</text>
<text x="14.8" y="82.1">VCC</text>
<text x="14.9" y="79.5">CTS</text>
<text x="84.2" y="83.5">AGND</text>
<text x="84.8" y="78.4">AREF</text>
<text x="94.4" y="79.5">AREF</text>
<text x="110.9" y="82.1">13/SCK</text>
<text x="122.3" y="83.5">12</text>
<text x="122.3" y="80.9">13</text>
<text x="14.6" y="89.7">DTR</text>
<text x="14.7" y="84.6">TXO</text>
<text x="15.3" y="87.1">RXI</text>
<text x="84.3" y="88.6">GND1</text>
<text x="85.5" y="86">GND</text>
<text x="94.4" y="84.6">AGND</text>
<text x="94.4" y="87.1">GND</text>
<text x="94.4" y="89.7">GND1</text>
<text x="106.6" y="89.7">10*/TX2/CS</text>
<text x="109" y="87.1">11/DOUT</text>
<text x="110.9" y="84.6">12/DIN</text>
<text x="122.3" y="88.6">10</text>
<text x="122.3" y="86">11</text>
<text x="159.7" y="88.6">2</text>
<text x="165.5" y="89.7">VS</text>
<text x="180.8" y="89.7">VOUT</text>
<text x="190.9" y="88.6">4</text>
<text x="159.7" y="93.6">3</text>
<text x="165.5" y="94.7">GND</text>
<text x="159.7" y="98.7">1</text>
<text x="159.7" y="101.3">5</text>
<text x="165.5" y="99.8">NC_2</text>
<text x="181.2" y="97.3">NC_4</text>
<text x="181.2" y="99.8">NC_5</text>
<text x="190.9" y="96.2">6</text>
<text x="190.9" y="98.7">7</text>
<text x="190.9" y="101.3">8</text>
<text x="165.5" y="102.4">NC_3</text>
<text x="183.5" y="102.4">NC</text>
<text x="33.4" y="110">IN-.1</text>
<text x="33.4" y="112.5">IN-.2</text>
<text x="47.5" y="110">OUT-.1</text>
<text x="47.5" y="112.5">OUT-.2</text>
<text x="33.4" y="117.6">IN+.1</text>
<text x="46.7" y="117.6">OUT+.1</text>
<text x="33.4" y="120.1">IN+.2</text>
<text x="46.7" y="120.1">OUT+.2</text>
<text x="103.6" y="172.3">-</text>
<text x="110.2" y="172.3">+</text>
<text x="171.8" y="169.8">1</text>
<text x="186.4" y="169.8">4</text>
<text x="171.8" y="174.9">2</text>
<text x="186.4" y="174.9">3</text>
</g>
<g font-size="1.8" fill="#505050">
<text x="52.7" y="33.7">GND</text>
<text x="52.7" y="31.2">GND</text>
<text x="52.7" y="41.3">TXO</text>
<text x="52.7" y="36.2">VCC</text>
<text x="52.7" y="38.8">RXI</text>
<text x="128.9" y="46.4">RXI</text>
<text x="128.9" y="48.9">TXO</text>
<text x="42.5" y="76.9">GND</text>
<text x="42.5" y="79.4">GND</text>
<text x="42.5" y="81.9">VCC</text>
<text x="42.5" y="87">TXO</text>
<text x="42.5" y="84.5">RXI</text>
</g>
</svg>
